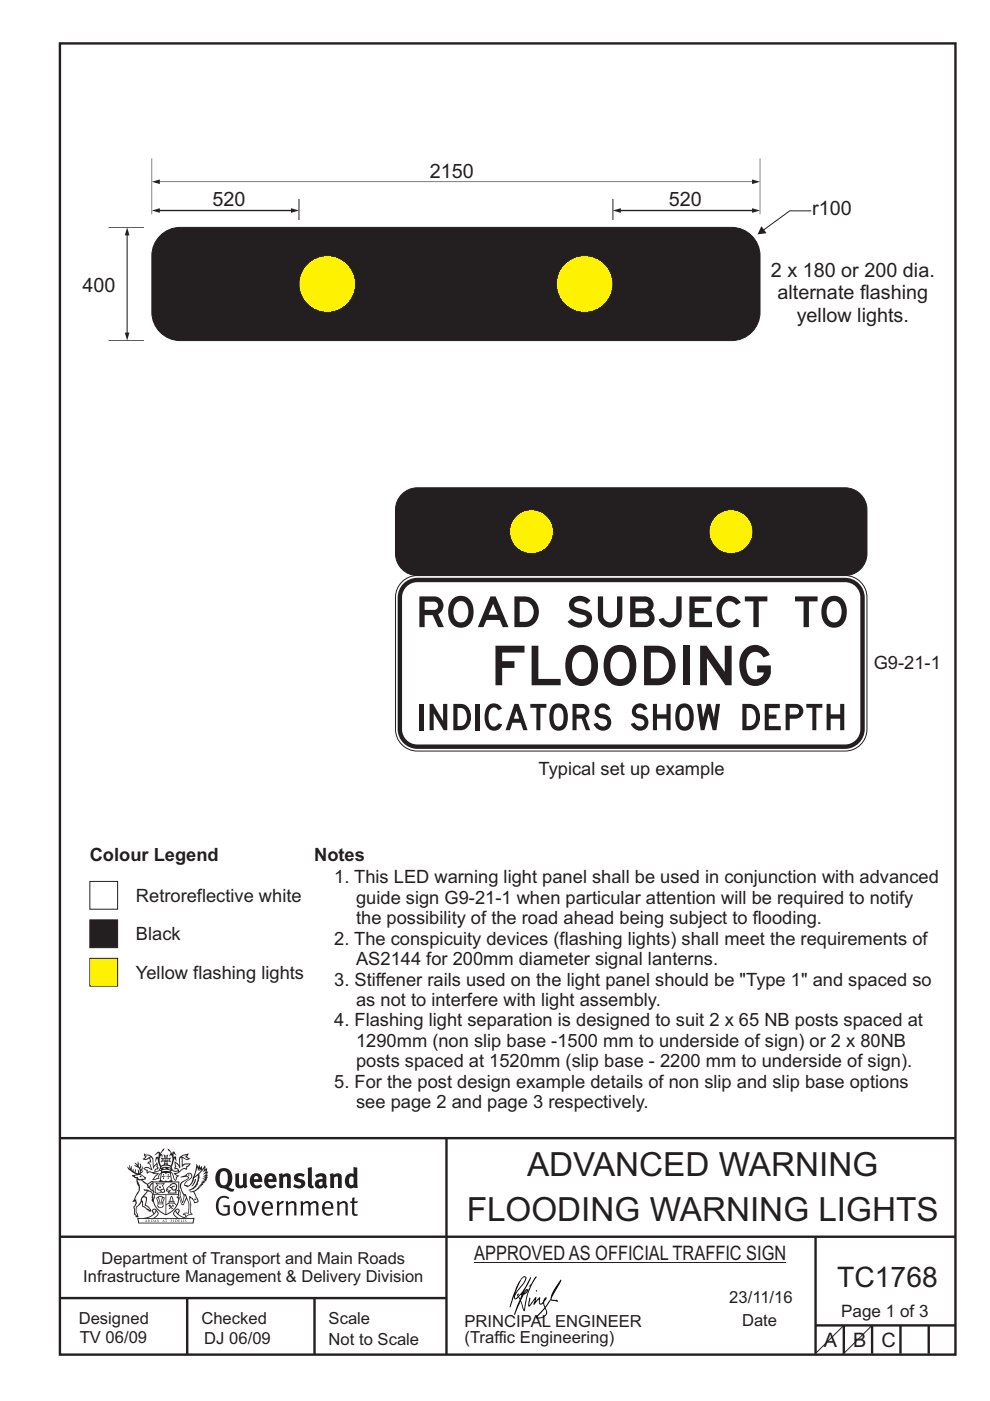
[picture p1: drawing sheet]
<svg xmlns="http://www.w3.org/2000/svg" width="210mm" height="297mm" viewBox="0 0 210 297" stroke-linecap="round" stroke-linejoin="round" font-family="sans-serif">
<g fill="none" stroke="#231f20" stroke-width=".51">
<path d="M12.7 9.2h190v278h-190zM12.7 241.3h189.9M94.7 241.4v45.8M12.7 275.2h82M12.7 262.2h190.1M39.7 275.2v12M66.7 275.2v12M173 262.2v24.8M173 281h29.6M179 281v6M185 281v6M191 281v6"/>
<path d="M197 281v6"/>
</g>
<g fill="#231f20">
<path d="M47 248.5a2.55 2.55 0 0 0 0 2.7l.3 .1a.81 .81 0 0 0 1-.9v-.6a1.04 1.04 0 0 0-1.1-1.5zM46.3 248.1a1.82 1.82 0 0 1 2.1-.2 1.82 1.82 0 0 1 .9 1.9 2.29 2.29 0 0 1-.8 1.9l.7 .3h.5l-.2 .6a2.87 2.87 0 0 1-2-.7 2.12 2.12 0 0 1-1.7-3.1z" fill-rule="evenodd"/>
<path d="M49.9 248.9l.8-.2v2a.46 .46 0 0 0 .2 .6 .46 .46 0 0 0 .7-.2v-2.2l.7-.2v2.4l.2 .5-.6 .4-.2-.3a1.02 1.02 0 0 1-1.2 .2 1.02 1.02 0 0 1-.6-1.1z" fill-rule="evenodd"/>
<path d="M54 249.5l-.1 .5h.9a.49 .49 0 0 0-.2-.6 .49 .49 0 0 0-.6 .1zM53.4 249.2a1.34 1.34 0 0 1 1.6-.3 1.34 1.34 0 0 1 .6 1.5v.2h-1.7a.77 .77 0 0 0 .5 .8 .77 .77 0 0 0 .9-.3l.3 .4a1.59 1.59 0 0 1-2.1 .2 1.59 1.59 0 0 1-.4-2z" fill-rule="evenodd"/>
<path d="M57 249.5l-.1 .5h.9a.49 .49 0 0 0-.2-.6 .49 .49 0 0 0-.6 .1zM56.4 249.2a1.34 1.34 0 0 1 1.6-.3 1.34 1.34 0 0 1 .7 1.5v.2h-1.8a.77 .77 0 0 0 .5 .8 .77 .77 0 0 0 .9-.3l.3 .4a1.59 1.59 0 0 1-2 .2 1.59 1.59 0 0 1-.5-2z" fill-rule="evenodd"/>
<path d="M59.1 248.9l.8-.2 .1 .4a.95 .95 0 0 1 1-.3 .95 .95 0 0 1 .7 .8v2.3h-.8v-2.3a.46 .46 0 0 0-.8 .1v2.2h-.9z" fill-rule="evenodd"/>
<path d="M62.5 249.1a1.75 1.75 0 0 1 2.1-.1l-.2 .5-.6-.2a.43 .43 0 0 0-.6 .3l.4 .3a1.04 1.04 0 0 1 1.2 1.2 1.04 1.04 0 0 1-1.4 .9l-1.2-.4 .3-.6 1 .4 .4-.4a.88 .88 0 0 0-1-.5l-.4-.2-.1-.4z" fill-rule="evenodd"/>
<path d="M65.3 247.6l.8-.2 .1 3.8 .2 .2 .2 .5a.88 .88 0 0 1-1-.1 .88 .88 0 0 1-.3-1z" fill-rule="evenodd"/>
<path d="M67.8 250.6a.43 .43 0 0 0-.1 .7 .43 .43 0 0 0 .7-.1v-.7zM66.8 249.2a1.7 1.7 0 0 1 2.4 .1v1.8l.3 .4-.4 .5-.5-.3a1.03 1.03 0 0 1-1.7-.2 1.03 1.03 0 0 1 .8-1.5h.7v-.4a.8 .8 0 0 0-1.2 .1z" fill-rule="evenodd"/>
<path d="M69.9 248.9l.8-.2 .1 .4a.95 .95 0 0 1 1-.3 .95 .95 0 0 1 .7 .8v2.3h-.8v-2.3a.46 .46 0 0 0-.8 .1v2.2h-.8z" fill-rule="evenodd"/>
<path d="M74.3 249.5a1.48 1.48 0 0 0 0 1.7l.4 .1 .3-.2v-1.5l-.3-.2zM75 247.4l.8 .2 .1 4.3h-.7l-.1-.2a1.26 1.26 0 0 1-1.4 0 1.26 1.26 0 0 1-.6-1.3 1.29 1.29 0 0 1 .5-1.3 1.29 1.29 0 0 1 1.4-.2z" fill-rule="evenodd"/>
<path d="M46.4 253.9a1.72 1.72 0 0 1 2.2 0l-.2 .3a1.24 1.24 0 0 0-1.4-.1 1.24 1.24 0 0 0-.7 1.3 1.49 1.49 0 0 0 1.3 2l.7-.2v-1.3h-.9l-.1-.4h1.4v2a1.93 1.93 0 0 1-2.2-.1 1.93 1.93 0 0 1-.7-2.2l.2-.7z" fill-rule="evenodd"/>
<path d="M50.3 255.2a1.65 1.65 0 0 0 .3 2.2 .99 .99 0 0 0 1-1.5 .78 .78 0 0 0-.4-.8 .78 .78 0 0 0-.9 .1zM50 254.9a1.33 1.33 0 0 1 1.6-.1 1.33 1.33 0 0 1 .5 1.5 1.31 1.31 0 0 1-1.3 1.5 1.31 1.31 0 0 1-1.3-1.6l.1-.5z" fill-rule="evenodd"/>
<path d="M52.5 254.7l.4-.1 .9 2.6 .8-2.5h.5l-1.1 3h-.5z" fill-rule="evenodd"/>
<path d="M56.2 255.2l-.2 .7h1.4a.7 .7 0 0 0-.3-.8 .7 .7 0 0 0-.9 .1zM55.9 255a1.22 1.22 0 0 1 1.5-.2 1.22 1.22 0 0 1 .5 1.5h-1.9a.93 .93 0 0 0 .5 1 .93 .93 0 0 0 1.2-.2l.1 .3a1.43 1.43 0 0 1-1.7 .1 1.43 1.43 0 0 1-.6-1.7z" fill-rule="evenodd"/>
<path d="M58.7 254.8l.4-.2 .1 .5 .4-.3 .6-.2-.2 .6a.66 .66 0 0 0-.8 .6v1.9h-.4z" fill-rule="evenodd"/>
<path d="M60.6 254.8l.4-.2 .1 .5a.94 .94 0 0 1 1-.4 .94 .94 0 0 1 .8 .7v2.3h-.5l-.1-2.5a.81 .81 0 0 0-1.2 .3v2.2h-.4z" fill-rule="evenodd"/>
<path d="M63.7 254.7l.5-.1 .1 .5 .4-.3a.78 .78 0 0 1 1.1 .3 .9 .9 0 0 1 1-.5 .9 .9 0 0 1 .7 .8v2.3h-.4l-.1-2.5a.67 .67 0 0 0-1.1 .3v2.2h-.5v-2.4l-.4-.2-.7 .4v2.2h-.5z" fill-rule="evenodd"/>
<path d="M69 255.2l-.2 .7h1.4a.7 .7 0 0 0-.3-.8 .7 .7 0 0 0-.9 .1zM68.7 255a1.22 1.22 0 0 1 1.5-.2 1.22 1.22 0 0 1 .5 1.5h-1.9a.93 .93 0 0 0 .5 1 .93 .93 0 0 0 1.2-.2l.1 .3a1.44 1.44 0 0 1-1.7 .1 1.44 1.44 0 0 1-.6-1.7z" fill-rule="evenodd"/>
<path d="M71.4 254.8l.5-.2 .1 .5a.94 .94 0 0 1 1-.4 .94 .94 0 0 1 .7 .7v2.3h-.4l-.1-2.5a.81 .81 0 0 0-1.2 .3v2.2h-.5z" fill-rule="evenodd"/>
<path d="M74.7 254l.5-.2v.9h.7l-.1 .4h-.7l.1 2.2 .1 .1h.5l.1 .3a.75 .75 0 0 1-1.2-.6v-2h-.4v-.4h.4z" fill-rule="evenodd"/>
<path d="M30.8 244.9l1.1 .3-.9 .5h-.4l.5-.5zM31.8 245.5l.2-.1a2.44 2.44 0 0 1 .4 2l.1 .4 .7-1-.1 .6 .3 .3a.57 .57 0 0 0-.6 .8l-1-.2-.5 .2 .1-.5-.7-.2 .6-.2 1 .5 .1-.1-.6-1.3-.2-.1 .5-.1zM30.7 244.5l-.2 .4 .3 .4-.6 .4a1.04 1.04 0 0 0 1.4-.1l.2 .7h-.4l-.2 .4a.94 .94 0 0 1 .9 1.1l-.2-.1a1.16 1.16 0 0 0-1.5-.1l.3 .4 .4 .2 .1 .5 .2 .2v-.2a.94 .94 0 0 1 1.1 .2h.9l-1.2 1.2a1.13 1.13 0 0 0 1.2-.2l.4-.1-.1-.4 .5-.7a.83 .83 0 0 0-.6 1.1l-.3-.1-.7 .3 1.1-1.4-.5 .2-.5-.1 1.3-.5-.2-.2-.8 .4v-.3l.2-.2 .3 .1 .1-.3-.2-.4v-.6l-.2-.3-.6 .9v-.7a1.42 1.42 0 0 0-1.7-1.8z" fill-rule="evenodd"/>
<path d="M38.5 245.3l.5-.3 .7-.1-.6 .3 .8 .5h-.3zM38.3 245.5h.2l.1 2a1.69 1.69 0 0 1 1.5-.7l-.7 .5 .1 .5a1.1 1.1 0 0 0-1.5 .6l-.1-.5-.2-.2h-.5l.2-.4-.2-.7a1.42 1.42 0 0 1 .8 1.1l.2-.1zM37.1 246.2l.1 1-.2 .3v.5l.6-.1 .1 .2a.96 .96 0 0 1-1.1-.1l-.1 .1a1.06 1.06 0 0 0 1.3 .2v.1a.72 .72 0 0 1-1 .2l.3 .5 .6 .3-.4 .1-.1 .7-.3-.4-.3-1.1-.4-.4 .4 .9a1.54 1.54 0 0 0 .6 1.2l.2-.3a.58 .58 0 0 1 .5-.7l.1-.2h-.3l-.4-.3 .9-.5a.93 .93 0 0 1 1.1-.5l.1 .2 .2-.1 .1-.5a.99 .99 0 0 0 .7-.9l-1.3 .1-.4 .3v-1.5l.9 .4 .8-.3h-.3l-.5-.4 .4-.7-.7 .2a1.46 1.46 0 0 0-1.3 2.1v.4l-.2-.4z" fill-rule="evenodd"/>
<path d="M35.6 248.9l.2 .1-.1 .4h.3l-.3 .1v.5l-.1-.6h-.3l.3-.1z" fill-rule="evenodd"/>
<path d="M34.6 248.9l.2 .1-.1 .3 .4 .1h-.4v.6l-.1-.5-.3-.1h.3z" fill-rule="evenodd"/>
<path d="M34.3 248.8a.57 .57 0 0 1 .9 .2 .57 .57 0 0 1 .9-.2l.2 1.4-.2 .1a.57 .57 0 0 1-.9-.1 .69 .69 0 0 1-1.1 0zM34.2 248.1l-.3 2.1-.2 .4h2.9l-.1-.4-.3-2.1h-.2v.3l-.8-.1-.9 .1 .1-.3z" fill-rule="evenodd"/>
<path d="M34.2 252.4a.3 .3 0 0 0 .6 0 .3 .3 0 0 0-.6 0zM33.3 251l.3 .3-.3 .3a.79 .79 0 0 0 0 1.3l.8-.2-.1-.3a.55 .55 0 0 1-.7-.6h.1l.1 .3 .4 .1 .8-.2-.4-.7 .4-.3-.7 .1zM33 250.7l1.1 .2 .9-.2-.4 .7 .4 1.1a.56 .56 0 0 1-.8 .3l-.2 .1a.73 .73 0 0 1-.9 .1 .73 .73 0 0 1-.3-.9v-.4l.5-.4z" fill-rule="evenodd"/>
<path d="M35.6 251.9l.7-.5a.58 .58 0 0 1 1-.1 .58 .58 0 0 1-.5 .9l-.2-.3a.43 .43 0 0 1 .6-.3v-.1a.57 .57 0 0 0-.8 .2l-.2-.1-.3 .2 .4 .1a.55 .55 0 0 0 .9 .5v.5h-1.3l.3-.4-.1-.2-.6 .1 .2-.2-.2-.1zM35.4 251.8l-.1 .2a.39 .39 0 0 0 .2 .7l.3-.1-.2 .5h1.9l-.1-.8a.86 .86 0 0 0-.1-1.4 .86 .86 0 0 0-1.3 .4z" fill-rule="evenodd"/>
<path d="M36 254.8h.8v.2h-.8zM36.4 253.8l.2 .8h-.4zM36.4 253.5l-.3 .5-.1 .6h-.2v.4l-.7 .4 .1 .2a1.48 1.48 0 0 1 2.2 .1l.2-.1-.6-.5v-.5h-.2l-.1-.6z" fill-rule="evenodd"/>
<path d="M35.8 255.4l.3 .1 .2 .3 .3-.2-.2-.2a.38 .38 0 0 1 .4 .5l-.1-.2-.3 .3 .3 .2-.3 .2-.1-.3-.4 .3-.1-.2 .4-.3-.2-.1-.1 .1z" fill-rule="evenodd"/>
<path d="M34.5 254h.2v.2l-.3 .6h-.1zM33.6 255.3h.9v.2a.55 .55 0 0 1-.8 .4v-.2h-.2zM33.4 254h.2l.2 .8h-.2zM33.6 255h.8l.1 .1-.8 .1zM33.8 253.7h.5l-.2 1.1h-.2zM33.3 253.8l-.1 .3 .3 1.2a.48 .48 0 0 0-.1 .5 .48 .48 0 0 0 .4 .3l.6-.1a.49 .49 0 0 0 .2-.7l.3-1.2-.1-.3a1.42 1.42 0 0 0-1.5 0z" fill-rule="evenodd"/>
<path d="M33.6 251.6h.5l.1 .3h-.4z" fill-rule="evenodd"/>
<path d="M41.3 250.1l.3-.2-.2 .9-.6 .7h-.2l.5-.7z" fill-rule="evenodd"/>
<path d="M39.7 249l.3-.2 .5 .2a.88 .88 0 0 1-.6 1.1 1.22 1.22 0 0 0-.8 1.3l.5 .2a.72 .72 0 0 0 .9-.4l.5-.8 .2-.6 .8-.6v.3a2.85 2.85 0 0 1-2 2.8l.1 .1a2.13 2.13 0 0 0 1.9-1.5l-.1-.2a2.01 2.01 0 0 0 .3-1.8l1.2-1.3-.4 1 .7-.5-.7 1 .8-.4-.8 .8 .7-.1-.9 .5 .8-.1-.8 .4h.7l-.8 .3 .3 .2h-.4l.2 .4-.4-.1 .2 .3h-.4l.1 .3h-.1a2.16 2.16 0 0 1-2 1l.1 .2h.4a.76 .76 0 0 1 .7 .7l.5 1.2-.6 .2a1.45 1.45 0 0 0-1.2-1.3l.3 1.8-.1 1.9 .4 .2a1.07 1.07 0 0 0-1.2 .4v-.3l-.5-.2a.87 .87 0 0 1 1-.1l.1-.7a4.4 4.4 0 0 0-.6-3.1l-.1-.3h-.2a2.16 2.16 0 0 1-.7-2.2l.3-.3 1.2-.8a.55 .55 0 0 0-.4-.7zM37.8 252.4a.76 .76 0 0 1 .3 1.1l.6 1.6 .4-1.7 .2 .1a.61 .61 0 0 1-.1 .9l-.3 .9h-.2l-.7-1.6-.3 .1a1.18 1.18 0 0 0 .1-1.4zM41.8 247.5l.2 .8 .3-.6v.6l.3-.5a1.9 1.9 0 0 1-1.1 1.4l-.3 .3zM38.2 249.6l1.4-.1 .2 .1v.3l-.5 .3a1.26 1.26 0 0 0-1 1.9l.2 .7a1.84 1.84 0 0 1 .2 2l-.4-1.3a.96 .96 0 0 0-.4-1.3l-.4 .3a.78 .78 0 0 1-.1 1.3l.2 .2h.4l.4 1.1a.38 .38 0 0 0 .2 .4 .38 .38 0 0 0 .4-.1l.6-1.2a2.94 2.94 0 0 1 .3 2.5v.5l-.8-.1-.3 .4v.2l.4-.1 .1 .4 .2 .1a1.02 1.02 0 0 1 1.3-.5l-.1-.4-.3-.1 .2-1.7-.3-1.4 .1 .1a1.14 1.14 0 0 1 .7 .9 .63 .63 0 0 0 .9-.2 .63 .63 0 0 0-.2-.8l-.6-1.3 .9-.6 .2-.3 .2-.1v-.2h.3l-.1-.3h.4l-.1-.3 .5-.1-.2-.2 .5-.4 .1-.2-.3 .1 .5-.6-.3 .1 .3-.6-.4 .1 .4-.5v-.3l-.3 .2 .1-.6v-.3l-.4 .3-.1-.8-.5 .8-.2-.7-.2 .5-.3-.8-.1 .6-.5-.8-.1 1.4-.7 1.9a1.81 1.81 0 0 1-.9 1.4l-.6-.2a1.75 1.75 0 0 1 1.1-1.2 .75 .75 0 0 0 .1-1.3 .75 .75 0 0 0-1.2 .5z" fill-rule="evenodd"/>
<path d="M41.2 254.2l.3-.1 .1 .3h-.4z" fill-rule="evenodd"/>
<path d="M29.4 258.4h11.6l-.2 .8h-11.3zM31.3 258.2l.5-.1a2.48 2.48 0 0 0 1.4-1.3l.2 .6-.5 .5-.4 .3zM32.5 256.6l.3-.2 .2 .2-.3 .6zM37.2 256.8a2.65 2.65 0 0 0 1.8 1.4h-1.1l-.5-.3-.5-.5zM37.4 256.6l.2-.2 .3 .2-.3 .6zM29.2 258.2l.1 1.2h11.7l.3-1.1-.2-.1a4.1 4.1 0 0 1-3.3-.9l.3-.4-.1-.5a1.06 1.06 0 0 0-1.3 .9l.2 .4 .6 .5h-4.7l.3-.1a.84 .84 0 0 0 .6-.7 .84 .84 0 0 0-.5-.9l-.3-.2-.5 .1-.1 .5 .3 .4a4.2 4.2 0 0 1-3.4 .9z" fill-rule="evenodd"/>
<path d="M31 258.7l.1 .2h-.2zM31 258.6l-.3 .5 .4-.1 .2 .1z" fill-rule="evenodd"/>
<path d="M31.3 258.6h.2v.4a.25 .25 0 0 0 .3-.1 .25 .25 0 0 0-.1-.3h.1a.29 .29 0 0 1 0 .4 .29 .29 0 0 1-.4 0 .29 .29 0 0 1 0-.4z" fill-rule="evenodd"/>
<path d="M32.2 258.6a.22 .22 0 0 1 .3 .2 .22 .22 0 0 1-.3 .2zM32 258.6v.5a.33 .33 0 0 0 .5-.1 .33 .33 0 0 0 0-.4 .33 .33 0 0 0-.5 0z" fill-rule="evenodd"/>
<path d="M32.9 258.7l.1 .2h-.2zM32.9 258.6l-.2 .5 .3-.1 .2 .1z" fill-rule="evenodd"/>
<path d="M33.3 258.6h.2v.2l.3-.2-.2 .2 .2 .3-.3-.2-.1 .2h-.1l.2-.3z" fill-rule="evenodd"/>
<path d="M34.7 258.7l.1 .2h-.2zM34.7 258.6l-.3 .5 .4-.1 .2 .1z" fill-rule="evenodd"/>
<path d="M35 258.6h.4h-.1v.5h-.2l.1-.5z" fill-rule="evenodd"/>
<path d="M36.2 258.6h.3h-.2v.2h.2h-.2l.1 .3h-.2z" fill-rule="evenodd"/>
<path d="M36.7 258.6h.2v.5h-.2z" fill-rule="evenodd"/>
<path d="M37.3 258.6a.22 .22 0 0 1 .3 .2 .22 .22 0 0 1-.3 .2zM37.1 258.6v.5a.33 .33 0 0 0 .5-.1 .33 .33 0 0 0 0-.4 .33 .33 0 0 0-.5 0z" fill-rule="evenodd"/>
<path d="M37.8 258.6h.3h-.1v.2h.1h-.1v.2l.1 .1h-.3z" fill-rule="evenodd"/>
<path d="M38.3 258.6h.3l-.1 .4 .2 .1h-.4z" fill-rule="evenodd"/>
<path d="M38.9 258.6h.2v.5h-.2z" fill-rule="evenodd"/>
<path d="M39.3 258.6h.2l-.2 .1 .2 .2-.1 .2h-.1v-.2l.2 .1z" fill-rule="evenodd"/>
<path d="M34.2 247.4a1.51 1.51 0 0 1 2 .2 2.67 2.67 0 0 0-2.1 0zM35.7 247.6l.4 .2 .1 .2-.4-.1zM34.6 247.7l.4-.1 .2 .2h-.4zM34 247.9l.3 .1-.3 .1zM34.9 246.9l.3-.2 .2 .2zM34.9 245.7h.2v.4h-.2zM35 245.1l.2 .2 .2-.2-.1 .4h-.2zM35.1 246.3h.2l.1 .4-.2-.2-.2 .2zM35.3 245.7h.2v.4h-.2zM34.4 245.7l.3 .1v.2l-.3 .1 .2-.2zM35.7 245.8l.3-.1-.2 .2 .2 .2-.4-.1zM32.7 244.9l1-.5-.1 1-.2-.1-.4 .1-.2 1.1 .5-1 .2 .9a1.84 1.84 0 0 1 .3 1.7l.4 .1a2.48 2.48 0 0 1 2.2 .1l.2-.3-.2-.7 .7-1.7 .4 .6-.2-1-.2-.1-.2 .3v-.9l.6 .4-.6-.7h-.3l-.1 .4-.5-.8-.5-.3 .2 .4 .5 .6-.4 .7 .4-.3a2.06 2.06 0 0 1 0 2.2l-.6-.2-.1-.6 .1-.1 .8 .2-.4-.5 .4-.5-.7 .2-.2-.2 .2-.7-.5 .4-.5-.4 .2 .7-.2 .2-.7-.2 .4 .5-.4 .5 .7-.2 .2 .1-.2 .6-.5 .2a2.02 2.02 0 0 1 0-2.2l.3 .5-.1-.6-.3-.1 .8-1.2-.5 .3-.4 .7-.2-.3a.8 .8 0 0 0-.8 .5z" fill-rule="evenodd"/>
<path d="M29.2 250.1l.3 .2a.61 .61 0 0 1 .8 .3l.3 .2a.8 .8 0 0 1 .6 1l.4 .1 .5 .6a1 1 0 0 1 .5 1l-.1 .7v-.5h-.1a.96 .96 0 0 0-.8-1.3l-.3-.2h-.6l-.1-.1-.2 .1 .2 .3h.5l-1.1 1.4-.2 .9-.4 .6a1.33 1.33 0 0 0-.5 1.8l.2 .5a1.26 1.26 0 0 1-.5-1.4l-.1-.4a1.56 1.56 0 0 0 .4-1.7l-.3 .2 .2-.5a3.2 3.2 0 0 0 .7-3zM30.4 253.9h.4a2.06 2.06 0 0 1-.1 1.6l.7 .5 .4 .5-.6-.2-.8-.6-.1-.9a.51 .51 0 0 1 .1-.9zM28.6 249.3a1.52 1.52 0 0 1 2.1 .6l-1.1 .1-.2-.1-.2-.4-.4 .1zM27.5 247v.8l-.3-.4-.2 .1a3.1 3.1 0 0 0 2 1.5l-1 .1 .5 .6 .5 .1v1.1a1.84 1.84 0 0 1-.2 2.5l-.4 .9-.4 .4 .3 .1 .4-.1 .1 .4-.2 .5-.3 .2 .1 1.8 .2-.1 .2 .6h.2l.4-.1-.1-.5a1.3 1.3 0 0 1-.1-1.6l.8-1.1 .2 1.1 .6 .2 .4 .6 .2-.2 .2 .4 .5-.1a1.85 1.85 0 0 0-1.2-1.3l.1-.3a1.39 1.39 0 0 0 0-1.5h-.5l.5-.6a.66 .66 0 0 1 .9-.4 .66 .66 0 0 1 .3 .9l-.1 .4h.2v.1l-.2 .3 .2 .5 .2-.3a2.24 2.24 0 0 0 .1-2.2 .73 .73 0 0 1-.7-.6 .73 .73 0 0 1 .5-.8l.1-.2a.94 .94 0 0 0-.9 .8 .48 .48 0 0 1-.1-.5 .48 .48 0 0 1 .5-.3l.5-.3a.51 .51 0 0 0-.8 .2l-.5 .3-1-.8 .6-.1 .1-.5-1.1-.7 .5-.4v-.4l-.5 .5 .1-.2a.69 .69 0 0 0 .2-1.1v.5l-.3 .2 .1-1.1-.3-.2 .1 .6-.1 .2-.4-1.2v.6l-.7-.3 .6 .6-.6-.2 .2 .3a1 1 0 0 1 .8 1.5l-.2-.8v.8l-.5-.2-.1-.7-.2 .6-.2-.1v-.6l-.2 .4-.2-.2 .1-.7-.2 .5z" fill-rule="evenodd"/>
<path d="M29.5 249.5l.3-.2 .3 .3z" fill-rule="evenodd"/>
<path d="M32.4 250.5h5.6v2l-.2-.1v-1.7h-5.2v2.5h5.2v-.8l.1 .2-.1 1.1v-.3h-2.5v4a4.1 4.1 0 0 0 2.6-3.6l.1-.1a4 4 0 0 1-2.8 3.9 4.2 4.2 0 0 1-2.8-4.7l.1 1.3 .1-.1a3.8 3.8 0 0 0 2.5 3.3v-4h-2.5l-.2-.9z" fill-rule="evenodd"/>
<circle cx="40" cy="249.1" r=".17"/>
</g>
<path d="M100.6 267.7h66.2" fill="none" stroke="#231f20" stroke-width=".21"/>
<g fill="#000">
<path d="M111.6 273.7l.2-.2-.5 .7zM110.4 274.5l.2 .1-.3 .8-.2-.5zM110.9 270.9h.5a9.3 9.3 0 0 1-2 3.1l-.1 .3 1-2.5zM110.6 271a14.7 14.7 0 0 0-2.2 4.9l-.3 1.2 .1 .1 .8-2.3a.42 .42 0 0 0 .2 .6 .42 .42 0 0 0 .6-.3l.2-.1 .2 .5-1.1 3.2h.2l1.1-2.9 .6 1.9 .2 .2 .2-.5a13.5 13.5 0 0 1 2-6.2l.4-.5-.1-.2-1.6 2.1 .4-.1a14.9 14.9 0 0 0-1.3 5.1l-.4-1.1a1.39 1.39 0 0 1 .2-1.9l.1-.2a.92 .92 0 0 0 .8-1.2 .75 .75 0 0 0-.8 .7l-.1 .2 1.6-3.4h-.1l-.4 .7a10.5 10.5 0 0 1-2.2 3.3l.2-.5a.32 .32 0 0 0-.4 .2 .32 .32 0 0 0 .1 .4l-.5 .4a3.2 3.2 0 0 1 1.1-2.3l.5-.6a2.49 2.49 0 0 0 .7-1.6l-.4-.2z" fill-rule="evenodd"/>
<path d="M113.7 273.6l.3 .2h-.3z" fill-rule="evenodd"/>
<path d="M115.6 277.5a1.15 1.15 0 0 1 .1 1.3 1.15 1.15 0 0 1-1.2 .5l-.6 .1zM112.2 275.2l-.2 1.6 .2 .2 1.2-1.5-.2 1.1 1.1-1.1a.94 .94 0 0 0 .4 1.1l.5-.3 .3 .9-1.2 1.3a.98 .98 0 0 0-.5 1 1.9 1.9 0 0 0 2.3-1.3l-.1-.2a1.02 1.02 0 0 1 .2-1.4l.6-1 1.5 .3-.2-.4v.2l-1.1-.1v-.3l2-3.6 .1-.2-.2-.2-1.7 2.8a6.6 6.6 0 0 1-1.6 2.9l-.1-.2a1.01 1.01 0 0 1 .4-1.4l.1-.2-.3-.1-.4 .4-.1 .5-.6 .4-.1-.4 .1-.9-.2-.1-.9 1 .3-1h-.2l-1.4 1.8 .3-1.5v-.1z" fill-rule="evenodd"/>
</g>
<path d="M34 50a6 6 0 0 1 4.2-1.8h117a6 6 0 0 1 6 6v12a6 6 0 0 1-6 6h-117a6 6 0 0 1-6-6v-12a6 6 0 0 1 1.8-4.2z" fill-rule="evenodd" fill="#231f20" stroke="#231f20" stroke-width=".21"/>
<g fill="#fff200" stroke="#231f20" stroke-width=".21">
<circle cx="69.4" cy="60.2" r="6"/>
<circle cx="124" cy="60.2" r="6"/>
</g>
<path d="M32.2 33.6v11.8M33.8 38.5h125.9M63.4 42.2v4.5M130 42.2v4.5" fill="none" stroke="#231f20" stroke-width=".21"/>
<g fill="#231f20">
<path d="M32.2 38.5l1.7-.5v1z"/>
<path d="M159.5 38l1.7 .5-1.7 .5z"/>
</g>
<path d="M33.8 44.6h28.1" fill="none" stroke="#231f20" stroke-width=".21"/>
<g fill="#231f20">
<path d="M32.2 44.6l1.7-.5v1z"/>
<path d="M61.7 44.1l1.7 .5-1.7 .5z"/>
</g>
<path d="M131.5 44.6h28.2" fill="none" stroke="#231f20" stroke-width=".21"/>
<g fill="#231f20">
<path d="M130 44.6l1.7-.5v1z"/>
<path d="M159.5 44.1l1.7 .5-1.7 .5z"/>
</g>
<path d="M161.2 33.6v11.8M172.1 44.7h-4.6l-5.6 4.1M23 72.2h7.5" fill="none" stroke="#231f20" stroke-width=".21"/>
<path d="M161.5 47.9l1.1 1.5-1.9 .3z" fill="#231f20"/>
<path d="M27 49.8v20.9" fill="none" stroke="#231f20" stroke-width=".21"/>
<g fill="#231f20">
<path d="M27 48.2l.5 1.7h-1z"/>
<path d="M26.5 70.5h1l-.5 1.7z"/>
</g>
<path d="M23 48.2h7.5M85 123.7a4.6 4.6 0 0 1 3.5-1.7h90.8a4.6 4.6 0 0 1 4.6 4.6v28a4.6 4.6 0 0 1-4.6 4.6h-90.8a4.6 4.6 0 0 1-4.6-4.6v-28a4.6 4.6 0 0 1 1.1-2.9z" fill="none" stroke="#231f20" stroke-width=".21"/>
<path d="M85.3 124a4.2 4.2 0 0 1 3.2-1.5h90.7a4.2 4.2 0 0 1 4.2 4.2v27.9a4.2 4.2 0 0 1-4.2 4.2h-90.7a4.2 4.2 0 0 1-4.2-4.2v-27.9a4.2 4.2 0 0 1 1-2.7z" fill-rule="evenodd" fill="#231f20"/>
<path d="M86.2 124.4a3.2 3.2 0 0 1 2.3-1h90.7a3.2 3.2 0 0 1 3.3 3.3v27.9a3.2 3.2 0 0 1-3.3 3.2h-90.7a3.2 3.2 0 0 1-3.2-3.2v-27.9a3.2 3.2 0 0 1 .9-2.3z" fill-rule="evenodd" fill="#fff"/>
<g fill="#231f20">
<path d="M89 126.5v6.5h1.1v-2.6h1.7l1.1 2.6h1.2l-1.2-2.8a1.97 1.97 0 0 0 1.1-2.2 1.97 1.97 0 0 0-1.9-1.5zM90.1 127.6h2a.87 .87 0 0 1 .8 .8 .87 .87 0 0 1-.8 .9h-2z" fill-rule="evenodd"/>
<path d="M96.8 127.8a1.55 1.55 0 0 1 1.7-.1 1.55 1.55 0 0 1 .8 1.5 2.13 2.13 0 0 1-1.5 2.8 1.89 1.89 0 0 1-1.6-2.3l.2-1.3zM96.1 127a4.2 4.2 0 0 0 .3 5.7 2.67 2.67 0 0 0 4-2.4 3.2 3.2 0 0 0-2.6-4 2.36 2.36 0 0 0-1.7 .7z" fill-rule="evenodd"/>
<path d="M104 126.5l-2.7 6.5h1.2l.7-1.6h2.8l.6 1.6h1.3l-2.8-6.5zM104.6 128l.9 2.3h-1.9z" fill-rule="evenodd"/>
<path d="M109.1 126.5v6.5a5.8 5.8 0 0 0 3.7-.4 3.3 3.3 0 0 0 1.4-3.6 3.3 3.3 0 0 0-3-2.5zM110.2 127.6a2.23 2.23 0 0 1 2.9 1.3 2.11 2.11 0 0 1-1.7 2.9h-1.2z" fill-rule="evenodd"/>
<path d="M105.1 136.9h6.2v1.5h-4.8v1.8h2.6v1.4h-2.6v3.7h-1.4z" fill-rule="evenodd"/>
<path d="M112.8 136.9h1.4v7h4.7v1.4h-6.1z" fill-rule="evenodd"/>
<path d="M122.1 138.7a1.92 1.92 0 0 1 2.1-.3 1.92 1.92 0 0 1 1.1 1.8 3.3 3.3 0 0 1-1.2 3.7 1.99 1.99 0 0 1-2.7-1.9 3.9 3.9 0 0 1 .7-3.3zM121.1 137.6a5.4 5.4 0 0 0 .4 7.3 3.4 3.4 0 0 0 5.2-2.6 4.5 4.5 0 0 0-2.3-5.4l-1.6-.1a2.94 2.94 0 0 0-1.7 .8z" fill-rule="evenodd"/>
<path d="M130.2 138.7a1.92 1.92 0 0 1 2.1-.3 1.92 1.92 0 0 1 1.2 1.8 3.3 3.3 0 0 1-1.3 3.7 1.99 1.99 0 0 1-2.7-1.9 3.9 3.9 0 0 1 .7-3.3zM129.2 137.6a5.4 5.4 0 0 0 .4 7.3 3.4 3.4 0 0 0 5.3-2.6 4.5 4.5 0 0 0-2.4-5.4l-1.5-.1a2.94 2.94 0 0 0-1.8 .8z" fill-rule="evenodd"/>
<path d="M136.6 136.9v8.4h2.9a4.2 4.2 0 0 0 3.1-6.7l-.4-.4a3.7 3.7 0 0 0-2.9-1.3zM138 138.4a3.5 3.5 0 0 1 2.9 .5 2.82 2.82 0 0 1 .9 2.9 2.82 2.82 0 0 1-2.2 2h-1.6z" fill-rule="evenodd"/>
<path d="M148.5 136.9h1.4l3.8 5.5v-5.5h1.5v8.4h-1.3l-4-5.7v5.7h-1.4z" fill-rule="evenodd"/>
<path d="M158.1 137.5a3.2 3.2 0 0 1 5.2 1.4l-1.4 .5a1.84 1.84 0 0 0-1.9-1.2 1.84 1.84 0 0 0-1.6 1.7 3.7 3.7 0 0 0 1.1 4 1.83 1.83 0 0 0 2.5-1.3h-1.4v-1.5h2.9v1.5a3.3 3.3 0 0 1-3.6 2.8 3.3 3.3 0 0 1-3-3.4 4.9 4.9 0 0 1 1.2-4.5z" fill-rule="evenodd"/>
<path d="M91.1 149.2h.8l2.1 3.7v-3.7h.9v5.6h-.8l-2.1-3.6v3.6h-.9z" fill-rule="evenodd"/>
<path d="M96.2 149.2v5.6a3.6 3.6 0 0 0 2.6-.3 3.2 3.2 0 0 0-.3-5.1zM97 150.1a1.79 1.79 0 0 1 2 2.3 1.56 1.56 0 0 1-2 1.5z" fill-rule="evenodd"/>
<path d="M103.6 149.5a1.86 1.86 0 0 1 2.9 .8l-.9 .3a1 1 0 0 0-1.1-.6 1 1 0 0 0-.8 1.1 2.63 2.63 0 0 0 .8 2.9h.6l.6-.6 .8 .2a1.82 1.82 0 0 1-1.9 1.3 1.82 1.82 0 0 1-1.7-1.6 4.1 4.1 0 0 1 .7-3.8z" fill-rule="evenodd"/>
<path d="M109.1 149.2h.9l1.9 5.6h-.9l-.5-1.6h-1.8l-.5 1.6h-1zM109.5 150.7l-.5 1.7h1.1z" fill-rule="evenodd"/>
<path d="M112.5 149.2h3.4v.9h-1.3v4.7h-.8v-4.7h-1.3z" fill-rule="evenodd"/>
<path d="M117.2 149.7a4.3 4.3 0 0 0 .2 4.8 1.88 1.88 0 0 0 2 .2 1.88 1.88 0 0 0 1-1.8 3.4 3.4 0 0 0-1.2-3.6 1.87 1.87 0 0 0-2 .4zM117.8 150.3a1.02 1.02 0 0 1 1.2-.1 1.02 1.02 0 0 1 .5 1.1v1.2a1.15 1.15 0 0 1-1.3 1.5 2.33 2.33 0 0 1-.8-2.5l.2-.7z" fill-rule="evenodd"/>
<path d="M122.3 150.1h1.2a.68 .68 0 0 1 .7 .7 .68 .68 0 0 1-.7 .7h-1.2zM121.4 149.2v5.6h.9v-2.4h1.1l.9 2.4h.9l-1-2.6a1.56 1.56 0 0 0 .8-1.7 1.56 1.56 0 0 0-1.5-1.3z" fill-rule="evenodd"/>
<path d="M126.7 149.6a1.66 1.66 0 0 1 2.8 .8l-.9 .2a.78 .78 0 0 0-1.2-.5 .78 .78 0 0 0 0 1.3 1.88 1.88 0 0 1 1.9 .7 1.88 1.88 0 0 1 .1 2.1 1.99 1.99 0 0 1-3.5-.7l.8-.3a1.02 1.02 0 0 0 1.2 .9 1.02 1.02 0 0 0 .9-1.1l-.3-.4-.4-.2a1.65 1.65 0 0 1-1.8-2.2z" fill-rule="evenodd"/>
<path d="M134.5 149.6a1.66 1.66 0 0 1 2.8 .8l-.8 .2a.78 .78 0 0 0-1.2-.5 .78 .78 0 0 0 0 1.3 1.88 1.88 0 0 1 1.9 .7 1.88 1.88 0 0 1 .1 2.1 1.99 1.99 0 0 1-3.5-.7l.8-.3a1.02 1.02 0 0 0 1.1 .9 1.02 1.02 0 0 0 1-1.1l-.3-.4-.4-.2a1.65 1.65 0 0 1-1.8-2.2z" fill-rule="evenodd"/>
<path d="M138.5 149.2h.8v2.3h2.1v-2.3h.8v5.6h-.8v-2.4h-2.1v2.4h-.8z" fill-rule="evenodd"/>
<path d="M143.9 149.7a4.3 4.3 0 0 0 .2 4.8 1.88 1.88 0 0 0 2 .2 1.88 1.88 0 0 0 1-1.8 3.4 3.4 0 0 0-1.2-3.6 1.87 1.87 0 0 0-2 .4zM144.5 150.3a1.02 1.02 0 0 1 1.2-.1 1.02 1.02 0 0 1 .5 1.1v1.2a1.15 1.15 0 0 1-1.3 1.5 2.32 2.32 0 0 1-.8-2.5l.2-.7z" fill-rule="evenodd"/>
<path d="M147.8 149.2h.9l.4 3 .8-3h.8l.7 3 .4-3h.9l-.8 5.6h-.7l-.9-3.5-.9 3.5h-.8z" fill-rule="evenodd"/>
<path d="M157.5 149.2v5.6a3.6 3.6 0 0 0 2.6-.3 3.2 3.2 0 0 0-.3-5.1zM158.3 150.1a1.79 1.79 0 0 1 2 2.3 1.56 1.56 0 0 1-2 1.5z" fill-rule="evenodd"/>
<path d="M162.2 149.2h3.2v.9h-2.3v1.4h1.6v.9h-1.6v1.6h2.5v.8h-3.4z" fill-rule="evenodd"/>
<path d="M167.5 150.1h1.3a.72 .72 0 0 1 .7 .7 .72 .72 0 0 1-.7 .7h-1.3zM166.6 149.2v5.6h.9v-2.4a2.36 2.36 0 0 0 2.6-.8 1.53 1.53 0 0 0 .1-1.6 1.53 1.53 0 0 0-1.4-.8z" fill-rule="evenodd"/>
<path d="M171 149.2h3.4v.9h-1.3v4.7h-.8v-4.7h-1.3z" fill-rule="evenodd"/>
<path d="M175.3 149.2h.9v2.3h2v-2.3h.9v5.6h-.9v-2.4h-2v2.4h-.9z" fill-rule="evenodd"/>
<path d="M121.1 127.1a2.95 2.95 0 0 1 4.2 .2l-.9 .8a1.82 1.82 0 0 0-2.6-.1 .85 .85 0 0 0 1 1l.9 .2a1.85 1.85 0 0 1 1.9 1.7 1.85 1.85 0 0 1-1.6 2 3.3 3.3 0 0 1-3.6-1.1l.9-.7a2.03 2.03 0 0 0 3.1 .2 .93 .93 0 0 0-1.1-1l-.8-.2a1.85 1.85 0 0 1-1.6-1.1 1.85 1.85 0 0 1 .2-1.9z" fill-rule="evenodd"/>
<path d="M126.8 126.5h1.1v4a1.48 1.48 0 0 0 1.5 1.5 1.48 1.48 0 0 0 1.5-1.4v-4.1h1.1v4.1a2.6 2.6 0 0 1-2.6 2.5 2.6 2.6 0 0 1-2.6-2.5z" fill-rule="evenodd"/>
<path d="M133.7 126.5v6.5h3.2a1.92 1.92 0 0 0 1.9-1.3 1.92 1.92 0 0 0-.8-2.2 1.72 1.72 0 0 0 .5-1.9 1.72 1.72 0 0 0-1.6-1.1zM134.8 127.6h2.1a.7 .7 0 0 1 .6 .8 .7 .7 0 0 1-.8 .6h-1.9zM134.8 130.1h1.9a.9 .9 0 0 1 1 .7 .9 .9 0 0 1-.7 1h-2.2z" fill-rule="evenodd"/>
<path d="M143.4 126.5h1.2v4.1a2.5 2.5 0 0 1-2.2 2.4 2.5 2.5 0 0 1-2.7-1.7l1-.3a1.39 1.39 0 0 0 1.6 .9 1.39 1.39 0 0 0 1.1-1.4z" fill-rule="evenodd"/>
<path d="M146.2 126.5h4.7v1.1h-3.5v1.3h1.9v1.1h-1.9v1.8h3.6v1.2h-4.8z" fill-rule="evenodd"/>
<path d="M152.8 127.2a2.67 2.67 0 0 1 4.3 .6l-.9 .5a1.65 1.65 0 0 0-2-.7 1.65 1.65 0 0 0-1.1 1.7 2.4 2.4 0 0 0 1.2 2.6 1.57 1.57 0 0 0 1.9-.8l.9 .6a2.71 2.71 0 0 1-3 1.3 2.71 2.71 0 0 1-2.1-2.6l.1-2z" fill-rule="evenodd"/>
<path d="M158 126.5h4.8v1h-1.9v5.5h-1.1v-5.5h-1.8z" fill-rule="evenodd"/>
<path d="M168.6 126.5h4.8v1h-1.8v5.5h-1.2v-5.5h-1.8z" fill-rule="evenodd"/>
<path d="M176 127.8a1.55 1.55 0 0 1 1.7-.1 1.55 1.55 0 0 1 .8 1.5 2.13 2.13 0 0 1-1.6 2.8 1.89 1.89 0 0 1-1.6-2.3l.3-1.3zM175.2 127a4.2 4.2 0 0 0 .4 5.7 2.67 2.67 0 0 0 4-2.4 3.2 3.2 0 0 0-2.7-4 2.36 2.36 0 0 0-1.7 .7z" fill-rule="evenodd"/>
</g>
<g fill="#231f20">
<path d="M144.9 136.9h1.5v8.4h-1.5z"/>
<path d="M89 149.2h.8v5.6h-.8z"/>
<path d="M100.9 149.2h.9v5.6h-.9z"/>
</g>
<path d="M85 105.1a4.7 4.7 0 0 1 3.5-1.7h90.7a4.7 4.7 0 0 1 4.7 4.7v9.3a4.7 4.7 0 0 1-4.7 4.6h-90.7a4.7 4.7 0 0 1-4.6-4.6v-9.3a4.6 4.6 0 0 1 1.1-3z" fill-rule="evenodd" fill="#231f20" stroke="#231f20" stroke-width=".21"/>
<g fill="#fff200" stroke="#231f20" stroke-width=".21">
<circle cx="112.7" cy="112.7" r="4.7"/>
<circle cx="155" cy="112.7" r="4.7"/>
</g>
<path d="M19.1 195h5.8v5.9h-5.8z" fill-rule="evenodd" fill="#231f20" stroke="#231f20" stroke-width=".21"/>
<path d="M19.1 203.2h5.8v5.9h-5.8z" fill-rule="evenodd" fill="#fff200" stroke="#231f20" stroke-width=".21"/>
<path d="M19.1 186.9h5.8v5.9h-5.8z" fill-rule="evenodd" fill="#fff" stroke="#231f20" stroke-width=".21"/>
<path d="M179 281l-6.3 6.2M185 281l-6.3 6.2" fill="none" stroke="#231f20" stroke-width=".21"/>
<g font-size="7.1" fill="#231f20">
<text x="111.8" y="249.4">ADVANCED WARNING</text>
<text x="99" y="258.8">FLOODING WARNING LIGHTS</text>
</g>
<text font-size="6" fill="#231f20" x="177.6" y="272.9">TC1768</text>
<g font-size="4.2" fill="#231f20">
<text x="91.2" y="37.8">2150</text>
<text x="45.1" y="43.8">520</text>
<text x="141.9" y="43.8">520</text>
<text x="172.3" y="45.5">r100</text>
<text x="163.5" y="58.8">2 x 180 or 200 dia.</text>
<text x="17.5" y="61.9">400</text>
<text x="164.9" y="63.5">alternate flashing</text>
<text x="169" y="68.2">yellow lights.</text>
<text x="100.6" y="267.2">APPROVED AS OFFICIAL TRAFFIC SIGN</text>
<text x="174.7" y="285.6">A</text>
<text x="181" y="285.6">B</text>
<text x="187" y="285.6">C</text>
</g>
<g font-size="3.9" fill="#231f20">
<text x="185.3" y="141.9">G9-21-1</text>
<text x="114.2" y="164.4">Typical set up example</text>
<text x="19" y="182.5">Colour Legend</text>
<text x="66.6" y="182.5">Notes</text>
<text x="28.8" y="191.3">Retroreflective white</text>
<text x="70.9" y="187.3">1. This LED warning light panel shall be used in conjunction with advanced</text>
<text x="75.5" y="191.6">guide sign G9-21-1 when particular attention will be required to notify</text>
<text x="75.5" y="195.9">the possibility of the road ahead being subject to flooding.</text>
<text x="28.8" y="199.3">Black</text>
<text x="70.9" y="200.3">2. The conspicuity devices (flashing lights) shall meet the requirements of</text>
<text x="28.8" y="207.5">Yellow flashing lights</text>
<text x="70.9" y="208.9">3. Stiffener rails used on the light panel should be &quot;Type 1&quot; and spaced so</text>
<text x="75.5" y="204.6">AS2144 for 200mm diameter signal lanterns.</text>
<text x="75.5" y="213.3">as not to interfere with light assembly.</text>
<text x="70.9" y="217.6">4. Flashing light separation is designed to suit 2 x 65 NB posts spaced at</text>
<text x="75.5" y="222">1290mm (non slip base -1500 mm to underside of sign) or 2 x 80NB</text>
<text x="75.5" y="226.3">posts spaced at 1520mm (slip base - 2200 mm to underside of sign).</text>
<text x="70.9" y="230.6">5. For the post design example details of non slip and slip base options</text>
<text x="75.5" y="235">see page 2 and page 3 respectively.</text>
</g>
<text font-size="3.6" fill="#231f20" x="178.4" y="279.3">Page 1 of 3</text>
<g font-size="3.5" fill="#231f20">
<text x="21.5" y="267.9">Department of Transport and Main Roads</text>
<text x="17.7" y="271.8">Infrastructure Management &amp; Delivery Division</text>
<text x="16.7" y="280.7">Designed</text>
<text x="42.7" y="280.7">Checked</text>
<text x="69.7" y="280.7">Scale</text>
<text x="98.5" y="281.4">PRINCIPAL ENGINEER</text>
<text x="154.7" y="276.2">23/11/16</text>
<text x="157.4" y="281.2">Date</text>
<text x="16.9" y="284.8">TV 06/09</text>
<text x="43.3" y="284.9">DJ 06/09</text>
<text x="69.7" y="285.2">Not to Scale</text>
<text x="98.5" y="284.8">(Traffic Engineering)</text>
</g>
</svg>
